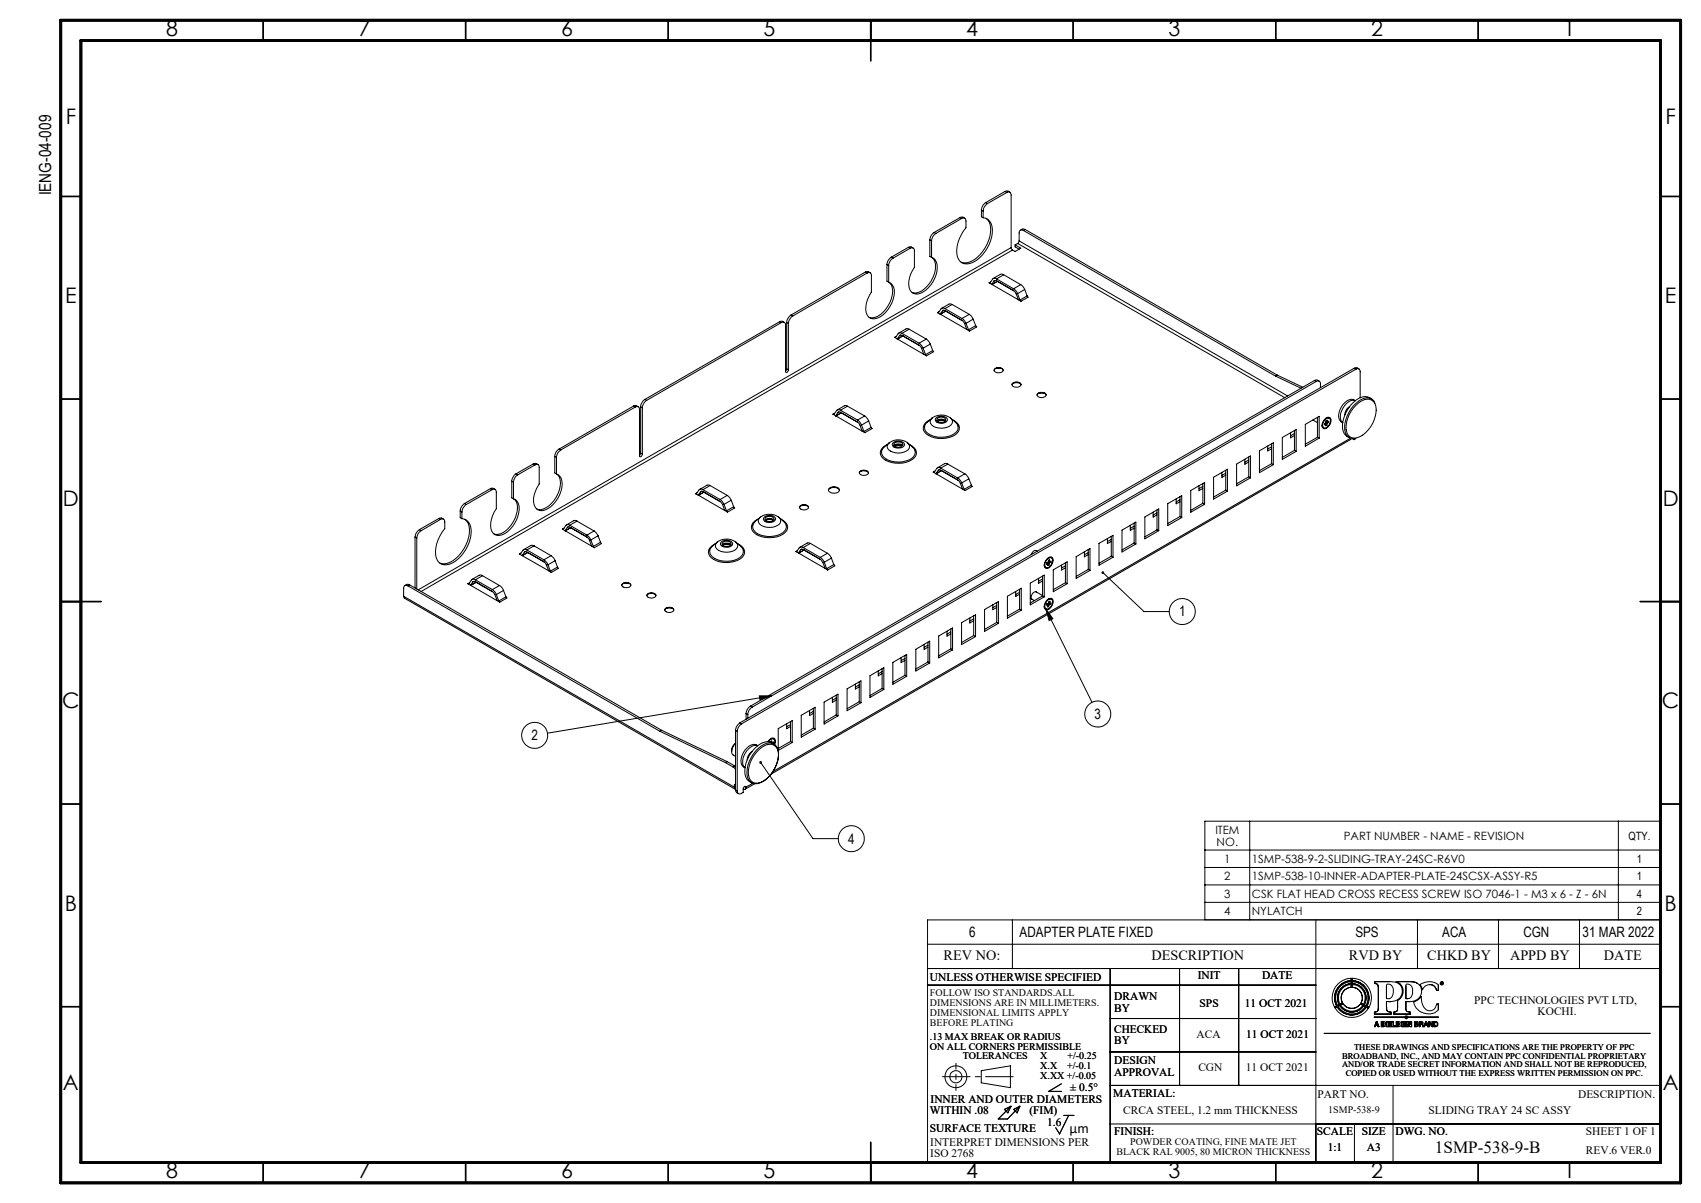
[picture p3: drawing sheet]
<svg xmlns="http://www.w3.org/2000/svg" width="420mm" height="297mm" viewBox="0 0 420 297" stroke-linecap="round" stroke-linejoin="round" font-family="sans-serif">
<g fill="none" stroke="#000" stroke-width=".25">
<path d="M229.6 59.2v4.1l.4 .2M229.6 59.2l.4 .3M230 59.5v4M230.6 57.4a2.33 2.33 0 0 0-1 1.8M230.6 57.4l.5 .2M231.1 57.6a2.33 2.33 0 0 0-1.1 1.9M237 53.7l.6-.1 .6 .3M237 53.7l-6.4 3.7M237 53.7l.5 .2M237.5 53.9l-6.4 3.7M242.3 51.9v1.6l.4 .3M242.3 51.9l.4 .2"/>
<path d="M242.7 53.8a2.65 2.65 0 0 1 2.3 2.9 9.2 9.2 0 0 1-5.5 8.3 2.44 2.44 0 0 1-3.2-2.4 8.9 8.9 0 0 1 2.2-6.4v-1.6a.65 .65 0 0 0-.3-.7 .65 .65 0 0 0-.7 0M242.7 52.1v1.7M243.4 50a2.49 2.49 0 0 0-1.1 1.9M243.4 50l.4 .3M243.5 53.9a4.2 4.2 0 0 1 .9 4.3 9.3 9.3 0 0 1-5.3 6.6l-.7 .1-1.1-.2M243.8 50.3a2.49 2.49 0 0 0-1.1 1.8M248.1 47.3l.5-.2 .7 .3M248.1 47.3l.5 .2M248.1 47.3l-4.7 2.7M248.6 47.5a.65 .65 0 0 1 .8 0 .65 .65 0 0 1 .3 .7v12.9M248.6 47.5l-4.8 2.8M251.6 59.5l-.3 .6"/>
<path d="M251.6 59.5l66.3 38.3M252.7 56.9a.65 .65 0 0 0-.8-.1 .65 .65 0 0 0-.3 .7v2M252.7 56.9l62.2 35.9M253.1 56.7l-.4-.2-.7 .3M253.1 56.7l-.4 .2M253.1 56.7l62.2 35.9M192.5 79.4l.6-.1 .5 .3M192.5 79.4l.4 .3M192.5 79.4l-33.3 19.2M192.9 79.7a.65 .65 0 0 1 .8-.1 .65 .65 0 0 1 .3 .7v11.6l.5-.1 .2-.5M192.9 79.7l-33.2 19.1M194.2 79.6v11.4"/>
<path d="M194.2 79.6l.5 .3M194.7 79.9v11.4M195.3 77.8a2.49 2.49 0 0 0-1.1 1.8M195.3 77.8l.4 .2M195.7 78a2.49 2.49 0 0 0-1 1.9M213.7 67.2l.4-.2 .8 .3M213.7 67.2l.4 .2M213.7 67.2l-18.4 10.6M214.1 67.4a.64 .64 0 0 1 .8-.1 .64 .64 0 0 1 .3 .7v4.1a6.3 6.3 0 0 0-1.1 5.6 2.11 2.11 0 0 0 3.2 .5 7.2 7.2 0 0 0 3.3-7.4l-.7-.9-.5-.2M214.1 67.4l-18.4 10.6M219 65.3v4.1l.4 .3M219 65.3l.4 .3"/>
<path d="M219.4 65.6v4.1M219.6 69.7a3.7 3.7 0 0 1 .5 4 6.6 6.6 0 0 1-4.6 4.8l-.9-.2M220.1 63.5a2.23 2.23 0 0 0-1.1 1.8M220.1 63.5l.4 .2M220.5 63.7a2.23 2.23 0 0 0-1.1 1.9M224.3 61.1l.6-.2 .6 .3M224.3 61.1l.4 .2M224.3 61.1l-4.2 2.4M224.7 61.3a.65 .65 0 0 1 .8-.1 .65 .65 0 0 1 .3 .7v4.1a5.3 5.3 0 0 0-.8 6 2.52 2.52 0 0 0 3.6-.4 7.2 7.2 0 0 0 2.6-6.9l-.3-.5-.9-.7M224.7 61.3l-4.2 2.4M230.2 63.6a4.8 4.8 0 0 1-.3 5.7 5.4 5.4 0 0 1-4.3 3l-.4-.1M231.5 77.2l.6 .3"/>
<path d="M231.9 76.9l-.4 .3M232.1 77.5l6.6 3.8M232.7 76.7l.5-.1 4.5 2.6 1 2.1M232.7 76.7l-.6 .8M233 76.6l-.3 .1M233.3 76.2l-.7-.1-.9 1-.2 .1M233.3 76.2l4.2 2.4M233.5 76.8l-1.3 .8M235.1 75.2l-.7-.2-1.9 1.1M235.1 75.2l-1.8 1M235.1 75.2l4.2 2.4M237.5 78.6l.5 .4 .5 .8"/>
<path d="M238.5 79.8l.6 1.6M239.3 77.6l.6 .5 .4 .7M239.3 77.6l-1.8 1M240.3 78.8l-1.8 1M240.3 78.8l.6 1.6M244.2 69.8l.7 .4M244.6 69.6l-.4 .2M244.9 70.2l6.6 3.8M245.4 69.4l.7-.1 4.2 2.5M245.4 69.4l-.5 .8M245.7 69.2l-.3 .2M246.1 68.9a.67 .67 0 0 0-1 0l-.6 .9h-.3"/>
<path d="M246.1 68.9l4.2 2.4M246.3 69.5l-1.4 .7M247.8 67.8l-.8-.1-1.7 1.1M247.8 67.8l-1.7 1.1M247.8 67.8l4.2 2.5M249.7 61.1l.3 .6M249.7 61.1l-146.4 84.5M250 61.7l-146 84.3M250.3 71.3l.7 .6 .2 .6M250.3 71.8l.6 .7 .6 1.5M250.6 60.5l1.5 .8-1.5 .8-.6-.4M250.6 60.5v.5l1 .5"/>
<path d="M251.2 72.5l.6 1.6M251.3 60.1l-.7 .4M251.3 60.1l65.9 38.1M251.5 74l.6 .4M251.8 74.1l.3 .3M252 70.3l.5 .3 .5 .9M252 70.3l-1.7 1M253 71.5l-1.8 1M253 71.5l.6 1.6M253.6 73.1l.3 .3-1.8 1M253.6 73.1l-1.8 1M159.2 98.6a2.49 2.49 0 0 0-1 1.8"/>
<path d="M159.2 98.6l.5 .2M159.7 98.8a2.49 2.49 0 0 0-1.1 1.9M194.2 91l-.2 .6M194.2 91l.5 .3M220.9 83.3l.6 .4M221.3 83.1l-.4 .2M221.5 83.7l6.6 3.8M221.6 83.7l1.4-.8 3.9 2.4M222.1 82.9l.5-.1 4.3 2.4M222.1 82.9l-.6 .8M222.4 82.7l-.3 .2M222.7 82.3a.66 .66 0 0 0-.9 .1l-.7 .9h-.2"/>
<path d="M222.7 82.3l4.2 2.4M224.5 81.3l-.8-.1-1.8 1M224.5 81.3l-1.8 1M224.5 81.3l4.2 2.4M226.9 84.7l1 1.3M226.9 85.2l.6 .7 .6 1.6M227.9 86l.6 1.6M228.1 87.5l.7 .3M228.5 87.6l.3 .2M228.7 83.7l1 1.2M228.7 83.7l-1.8 1M229.7 84.9l-1.8 1.1"/>
<path d="M229.7 84.9l.6 1.6M230.3 86.5l.2 .3-1.7 1M230.3 86.5l-1.8 1.1M238.7 81.3l.7 .4M239.1 81.4l.3 .3M240.9 80.4l.3 .3-1.8 1M240.9 80.4l-1.8 1M245.5 91.4a1.33 1.33 0 0 1 2.2 0M245.5 91.2a1.35 1.35 0 0 1 2.2 .2 1.32 1.32 0 0 1-2.3 0zM245.8 91h1.5M249.9 95a1.33 1.33 0 0 1 2.2 0M249.9 94.7a1.39 1.39 0 0 1 2.2 .3 1.32 1.32 0 0 1-2.2 0z"/>
<path d="M250.3 94.5h1.4M256 97.5a1.36 1.36 0 0 1 2.3 0M256.2 97.3a1.41 1.41 0 0 1 2.1 .2 1.29 1.29 0 0 1-2.3 0zM256.4 97.1h1.5M314.9 92.8l6.3 3M315.3 92.6l-.4 .2M315.3 92.6l6.4 3M324.6 93.9l.6-.1 .6 .3M324.6 93.9l.4 .3M324.6 93.9l-139.3 80.4M325 94.2a.64 .64 0 0 1 .7-.1 .64 .64 0 0 1 .3 .7v.9M325 94.2l-139.3 80.4"/>
<path d="M332.1 99.4a1.8 1.8 0 0 1 2.5-.5 2.31 2.31 0 0 0-2.6 1.3 3.4 3.4 0 0 0-.6 4l.1 .1a1.82 1.82 0 0 1-.9-2.4 4.9 4.9 0 0 1 1.5-2.5zM333.6 99.9a4.5 4.5 0 0 1 4-1.9l1.1 .5a3.4 3.4 0 0 0-3.9 1.1 7.9 7.9 0 0 0-2.6 7.3l.3 .6 .6 .6a3 3 0 0 1-1.6-3.9 9.3 9.3 0 0 1 2.1-4.3zM334.4 90.9l.6-.1 .5 .3M334.4 90.9l.4 .3M334.4 90.9l-151.7 87.6M334.8 91.2a.65 .65 0 0 1 .7-.1 .65 .65 0 0 1 .3 .7v6.4M334.8 91.2l-151.7 87.5M338.7 98.5l.7 .8M126.4 118.8v4.1l.4 .3M126.4 118.8l.4 .3M126.8 119.1v4.1M127.4 117a2.49 2.49 0 0 0-1 1.8"/>
<path d="M127.4 117l.4 .2M127.8 117.2a2.34 2.34 0 0 0-1 1.9M131.7 114.5l.6-.1 .6 .3M131.7 114.5l-4.3 2.5M131.7 114.5l.4 .3M132.1 114.8a.63 .63 0 0 1 .7-.1 .63 .63 0 0 1 .3 .7v4.1a6.2 6.2 0 0 0-1.1 5.5 2.08 2.08 0 0 0 3.3 .6 7.2 7.2 0 0 0 3.3-7.4l-.7-.9-.5-.3M132.1 114.8l-4.3 2.4M137 112.7v4.1l.4 .2M137 112.7l.4 .3M137.4 113v4M137.5 117.1a3.7 3.7 0 0 1 .6 4 6.8 6.8 0 0 1-4.6 4.7l-.9-.1M138 110.9a2.11 2.11 0 0 0-1 1.8"/>
<path d="M138 110.9l.5 .2M138.5 111.1a2.23 2.23 0 0 0-1.1 1.9M156.4 100.3l.6-.2 .6 .3M156.4 100.3l.4 .2M156.4 100.3l-18.4 10.6M156.8 100.5a.65 .65 0 0 1 .8-.1 .65 .65 0 0 1 .3 .7l.1 11.7 .4-.2 .2-.5M156.8 100.5l-18.3 10.6M158.2 111.9l-.3 .5M158.2 100.4l.4 .3M158.2 111.9l.4 .2M158.2 100.4v11.5M158.6 100.7v11.4"/>
<path d="M175.3 119.9l-.6-.2-1.9 1.1M175.3 119.9l-1.7 1M175.3 119.9l4.3 2.4M205.7 102.3l.6 .4M206.1 102.1l-.4 .2M206.3 102.7l6.6 3.8M206.4 102.7l1.4-.8 3.9 2.3M206.9 101.8l.5-.1 4.3 2.5 .5 .5 .7 1.8M206.9 101.8l-.6 .9M207.2 101.7l-.3 .1M207.5 101.3a.66 .66 0 0 0-.9 .1l-.7 .9h-.2M207.5 101.3l4.2 2.4"/>
<path d="M207.7 101.9l-1.3 .8M209.3 100.3l-.8-.1-1.8 1M209.3 100.3l-1.8 1M209.3 100.3l4.2 2.4M211.7 103.7l1 1.2M212.2 116.8a1.36 1.36 0 0 1 2.2 0M212.3 116.5a1.35 1.35 0 0 1 2.1 .2 1.32 1.32 0 0 1-2.2 0zM212.5 116.3h1.5M212.7 104.9l.6 1.6M212.9 106.5l.7 .3M213.3 106.5l.3 .3M213.5 102.7l1 1.2"/>
<path d="M213.5 102.7l-1.8 1M214.5 103.9l-1.8 1M214.5 103.9l.6 1.6M215.1 105.5l.2 .3-1.7 1M215.1 105.5l-1.8 1M219 109.8a2.01 2.01 0 0 0-1.6 1.8 2.01 2.01 0 0 0 1.3 2 6.2 6.2 0 0 0 7.4-1 2.04 2.04 0 0 0-1.5-2.8M219.5 109.4a4.1 4.1 0 0 0-1.8 1.9 2.23 2.23 0 0 0 1.8 2.4 6 6 0 0 0 6-.9 1.59 1.59 0 0 0-.3-2.5l-1.1-.9M219.5 109.4a1.12 1.12 0 0 0-.4 1.1 1.12 1.12 0 0 0 .8 .9 3.8 3.8 0 0 0 4.6-.7 1.1 1.1 0 0 0-.4-1.3M219.6 109.3l-.1 .1M219.6 109.3a3.7 3.7 0 0 1 4.5 .1M220.6 109.3a2.01 2.01 0 0 1 2.7 .4 1.53 1.53 0 0 1-2.1 .9 .86 .86 0 0 1-.9-1.1zM220.8 110h2.1"/>
<path d="M220.8 109.5a1.45 1.45 0 0 1 2.2 .2 1.29 1.29 0 0 1-2.3 0zM220.8 110a1.59 1.59 0 0 1 2 0M220.8 109.9h2M229.6 103.6a2.01 2.01 0 0 0-1.6 1.8 2.01 2.01 0 0 0 1.3 2.1 6.6 6.6 0 0 0 7-.5 1.99 1.99 0 0 0-1.1-3.4M230.2 103.2a3.6 3.6 0 0 0-1.9 2 2.1 2.1 0 0 0 1.9 2.4 6 6 0 0 0 5.9-1 1.62 1.62 0 0 0-.2-2.4l-1.2-1M230.2 103.2a1.15 1.15 0 0 0-.5 1.1 1.15 1.15 0 0 0 .8 1 3.8 3.8 0 0 0 4.6-.8 1.1 1.1 0 0 0-.4-1.3M230.4 116.6l.7 .3M230.8 116.3l-.4 .3M231.1 116.9l6.6 3.9M231.2 103.1a1.93 1.93 0 0 1 2.7 .5 1.65 1.65 0 0 1-2.5 .6l-.5-.5zM231.4 103.9h2M231.4 103.4a1.35 1.35 0 0 1 2.1 .2 1.29 1.29 0 0 1-2.2 0z"/>
<path d="M231.4 103.9a1.49 1.49 0 0 1 2.1 0M231.5 103.8h1.9M231.7 116.1h.6l4.2 2.4M231.7 116.1l-.6 .8M231.9 116l-.2 .1M232.3 115.6a.71 .71 0 0 0-1 .1l-.6 .9h-.3M232.3 115.6l4.2 2.4M232.4 116.2l-1.3 .7M232.5 116.2l-1.4 .8M232.5 116.2l4 2.3M234 114.6l-.8-.1-1.7 1M234 114.6l-1.7 1"/>
<path d="M234 114.6l4.2 2.4M234.6 103.1a3.9 3.9 0 0 0-4.4 .1M234.7 103.2h.1M236.5 118l.4 .4 .6 .8M236.5 118.5l.5 .5 .7 1.8M237.5 119.2l.6 1.6M238.2 117l.5 .3 .5 .9M238.2 117l-1.7 1M239.2 118.2l-1.7 1M239.2 118.2l.7 1.6M239.9 119.8l.2 .3-1.8 1M239.9 119.8l-1.8 1"/>
<path d="M296.1 119.9v1.2l.9-.5M297 119.4v4.8M299.6 117.8l3.5-2v5.4l-3.5 2zM301.7 116.7v1.2l.9-.6M302.6 116.8l-.9 .6M302.6 116.1v4.9M305.3 114.6l3.5-2v5.4l-3.5 1.9zM307.4 113.4v1.2l.9-.6M308.3 113.6l-.9 .5M308.3 117.7l.5 .3M308.3 112.8v4.9M308.3 117.7l-3 1.7"/>
<path d="M311 111.3l3.4-2v5.4l-3.4 2zM313 110.1v1.2l1-.5M314 110.3l-1 .5M314 114.5l-3 1.7M314 114.5l.4 .2M314 109.6v4.9M316.6 108l3.4-2v5.4l-3.4 2zM318.7 106.9v1.2l.9-.6M319.6 107l-.9 .6M319.6 111.2l-3 1.7M319.6 111.2l.4 .2M319.6 106.3v4.9"/>
<path d="M322.3 104.8l3.4-2v5.4l-3.4 2zM324.2 103.7l1.1 .6M325.3 107.9l-3 1.8M325.3 107.9l.4 .3M325.3 103v4.9M326.4 105l.4 .6M327.1 104.5l.2 .2M327.2 103.4a.8 .8 0 0 1 1-.4 .8 .8 0 0 1 .4 1 1.98 1.98 0 0 1-1.8 1.8 1.6 1.6 0 0 1 .4-2.4zM327.2 104.5l.4 .5M327.2 103.5l.7-.3 .3 .1a1.65 1.65 0 0 1-1.2 2.4 1.34 1.34 0 0 1 .2-2.2zM327.3 104.7h.1M327.3 104.4l.4 .2"/>
<path d="M327.3 104.4l-.3 .2v.3l.3-.2M327.4 104.3l.3 .2M327.4 104.7v.4l.2-.1M327.4 104.2l.6 .1M327.4 103.2l.4-.1 .4 .2M327.7 104.1v-.4l-.3 .2-.1 .5M327.7 104.1v.1M327.7 104.1l-.3-.1 .3 .2M327.7 104.6l-.1 .4M327.7 104.5v.1M327.7 104.2l.4-.2-.1 .3M328 104.3l-.3 .2"/>
<path d="M333.2 100.4a2.36 2.36 0 0 0-1.1 2M333.4 108.2l-142.5 82.3M333.7 108.3l-143.3 82.8M333.9 108.3h.1M333.9 108.3l.5 .2M334.4 108.3v.2M334.8 108.3l-.4 .2M334.9 100l.6-.6a2.53 2.53 0 0 1 4 .2 7.1 7.1 0 0 1-4.9 8.6 2.42 2.42 0 0 1-2.2-3.3 8 8 0 0 1 2.5-4.9zM102.5 132.6l.4 .3M102.5 132.6v12.6M102.9 132.9v12.5M103.5 130.8a2.34 2.34 0 0 0-1 1.8"/>
<path d="M103.5 130.8l.5 .2M104 131a2.25 2.25 0 0 0-1.1 1.9M108.3 128l.6-.1 .6 .3M108.3 128l.5 .2M108.3 128l-4.8 2.8M108.8 128.2l-4.8 2.8M113.6 126.1v1.7l.5 .3M113.6 126.1l.5 .3M114.1 128.1a2.65 2.65 0 0 1 2.2 2.9 9.2 9.2 0 0 1-5.5 8.3 2.44 2.44 0 0 1-3.2-2.4 9 9 0 0 1 2.2-6.4v-1.6a.65 .65 0 0 0-.3-.7 .65 .65 0 0 0-.7 0M114.1 126.4v1.7M114.7 124.3a2.49 2.49 0 0 0-1.1 1.8M114.7 124.3l.4 .3"/>
<path d="M114.8 128.2a4.2 4.2 0 0 1 .9 4.3 9.3 9.3 0 0 1-5.3 6.6l-.7 .1-1.1-.2M115.1 124.6a2.49 2.49 0 0 0-1 1.8M121.1 120.6l.5-.1 .6 .3M121.1 120.6l.4 .3M121.1 120.6l-6.4 3.7M121.5 120.9a.65 .65 0 0 1 .8-.1 .65 .65 0 0 1 .3 .7v4.1a6.4 6.4 0 0 0-1.2 5.6 2.11 2.11 0 0 0 3.3 .5 7.2 7.2 0 0 0 3.3-7.4l-.3-.5-.9-.6M121.5 120.9l-6.4 3.7M126.9 123.2a3.6 3.6 0 0 1 .6 4 6.6 6.6 0 0 1-4.6 4.7l-.9-.1M128.2 136.8l.7 .4M128.6 136.6l-.4 .2M128.9 137.2l6.6 3.7M129 137.2l1.3-.8 4 2.3"/>
<path d="M129.5 136.3l.3-.1 .3 .1 4.2 2.4M129.5 136.3l-.6 .9M129.8 136.2l-.3 .1M130.1 135.8a.71 .71 0 0 0-1 .1l-.7 .9h-.2M130.1 135.8l4.2 2.4M130.3 136.4l-1.4 .8M131.9 134.8l-.8-.1-1.8 1M131.9 134.8l-1.8 1M131.9 134.8l4.2 2.4M134.3 138.2l.6 .5 .4 .7M134.3 138.7l.6 .6 .6 1.6M135.3 139.4l.6 1.6"/>
<path d="M136.1 137.2l.5 .5 .5 .7M136.1 137.2l-1.8 1M137.1 138.4l-1.8 1M137.1 138.4l.6 1.6M138.9 130.6l.6 .4M139.2 130.4l-.3 .2M139.5 131.1l1.4-.8 4 2.3M139.5 131l6.6 3.8M140.1 130.2l.5-.1 4.3 2.5M140.1 130.2l-.6 .8M140.3 130.1l-.2 .1M140.7 129.7a.67 .67 0 0 0-1 0l-.6 .9h-.2"/>
<path d="M140.7 129.7l4.2 2.4M142.5 128.7l-.8-.2-1.8 1.1M142.5 128.7l-1.8 1M142.5 128.7l4.2 2.4M144.9 132.1l.6 .5 .4 .7M144.9 132.6l.5 .5 .7 1.7M145.9 133.3l.6 1.6M146.1 134.8l.7 .4M146.5 134.9l.3 .3M146.7 131.1l1 1.2M146.7 131.1l-1.8 1M147.7 132.3l-1.8 1"/>
<path d="M147.7 132.3l.6 1.6M148.3 133.9l.2 .3-1.7 1M148.3 133.9l-1.8 1M171.7 121.9l.7 .3M172.1 121.6l-.4 .3M172.4 122.2l6.6 3.8M172.4 122.3l1.4-.8 4 2.3M173 121.4l.5-.1 4.3 2.5M173 121.4l-.6 .8M173.2 121.3l-.2 .1M173.6 120.9l-.7-.1-.9 1.1h-.3M173.6 120.9l4.2 2.4"/>
<path d="M176.6 134.3l-.2 .1a1.95 1.95 0 0 0-1.5 1.8 1.95 1.95 0 0 0 1.3 1.9 6.7 6.7 0 0 0 7.1-.5 2.02 2.02 0 0 0-1.1-3.3M177.1 133.8a4.1 4.1 0 0 0-1.8 2 2.22 2.22 0 0 0 1.8 2.4 5.9 5.9 0 0 0 6-.9 1.63 1.63 0 0 0-.3-2.5l-1.1-1M177.1 133.8a1.17 1.17 0 0 0 .3 2.1 3.8 3.8 0 0 0 4.7-.8 1.1 1.1 0 0 0-.4-1.3M177.8 123.3l.6 .5 .4 .7M177.8 123.8l.6 .7 .6 1.5M178.2 133.7a2.01 2.01 0 0 1 2.7 .5 1.53 1.53 0 0 1-2.1 .8 .81 .81 0 0 1-.9-1zM178.4 134a1.35 1.35 0 0 1 2.1 .3 1.32 1.32 0 0 1-2.2 0zM178.4 134.4h2M178.8 124.5l.6 1.6M179 126l.6 .4M179.4 126.1l.2 .3M179.6 122.3l1 1.2"/>
<path d="M179.6 122.3l-1.8 1M180.4 134.4l-2 .1a1.54 1.54 0 0 1 2 0M180.6 123.5l-1.8 1M180.6 123.5l.6 1.6M181.2 125.1l.2 .3-1.8 1M181.2 125.1l-1.8 1M181.6 133.8a3.9 3.9 0 0 0-4.5 0M181.6 133.8h.1M187.2 128.2a2.01 2.01 0 0 0-1.6 1.8 2.01 2.01 0 0 0 1.2 2 6.7 6.7 0 0 0 7.1-.5 1.97 1.97 0 0 0-1.1-3.3M187.7 127.7a3.9 3.9 0 0 1 4.6 0M187.7 127.7a4.1 4.1 0 0 0-1.8 2 2.23 2.23 0 0 0 1.8 2.4 6.1 6.1 0 0 0 6-1 1.56 1.56 0 0 0-.3-2.4l-1.1-1M187.7 127.7a1.15 1.15 0 0 0-.5 1.1 1.15 1.15 0 0 0 .8 .9 3.8 3.8 0 0 0 4.7-.7 1.13 1.13 0 0 0-.4-1.3"/>
<path d="M188.8 127.6a1.93 1.93 0 0 1 2.7 .5 1.73 1.73 0 0 1-3 .1zM188.9 128.3h2.2M188.9 127.9a1.45 1.45 0 0 1 2.2 .2 1.32 1.32 0 0 1-2.2 0zM188.9 128.4a1.59 1.59 0 0 1 2.1 0M189 128.3h2M196.5 136.2l.6 .3M196.9 135.9l-.4 .3M197.1 136.5l6.6 3.8M197.4 125.3a1.29 1.29 0 0 1 2.2 0M197.5 125a1.41 1.41 0 0 1 2.1 .2 1.26 1.26 0 0 1-2.2 0zM197.7 135.7l.5-.1 4.4 2.5M197.7 135.7l-.6 .8"/>
<path d="M197.8 124.8h1.4M198 135.6l-.3 .1M198.3 135.2l-.7-.2-.9 1.2h-.2M198.3 135.2l4.2 2.4M198.5 135.8l-1.3 .8M200.1 134.2l-.7-.2-1.9 1.1M200.1 134.2l-1.8 1M200.1 134.2l4.2 2.4M202.5 137.6l1 1.2M202.5 138.1l.7 .7 .5 1.5M203.5 138.8l.6 1.6M204.3 136.6l.5 .3 .5 .9"/>
<path d="M204.3 136.6l-1.8 1M204.5 121a1.61 1.61 0 0 1 2.8 0M204.7 120.6a1.68 1.68 0 0 1 2.6 .4 1.61 1.61 0 0 1-2.7 .2zM205 120.5h1.8M205.3 137.8l-1.8 1M205.3 137.8l.6 1.6M205.9 139.4l.2 .3-1.7 1M205.9 139.4l-1.8 1M237.7 120.8l.6 .3M238.1 120.8l.2 .3M255.8 135.9l.3 .2M255.9 136v-.1a1.22 1.22 0 0 0-1.3 1"/>
<path d="M257.8 139.5l.2 .4 .3 .2M258.4 139l.3 .2M258.4 139v.3l.3-.1M258.6 137.9a.9 .9 0 0 1 1.3-.2 1.99 1.99 0 0 1-1.7 2.6 1.63 1.63 0 0 1 .4-2.4zM258.6 138.9l.4 .6M258.7 139.2h.1M258.7 138.9l.3 .2M258.7 138l.7-.3a1.24 1.24 0 0 1-.1 2 .79 .79 0 0 1-1.2 .2 1.65 1.65 0 0 1 .6-1.9zM258.8 138.8l.3 .2M258.8 138.8l-.4 .2M258.8 139.2l-.1 .4 .3-.1M258.8 138.7v.1"/>
<path d="M258.8 138.7l.7 .1M258.9 137.7l.4-.1 .3 .1M259 139.1v.4M259.1 139l-.1 .1M259.1 138.6l.1 .1M259.1 138.6l-.2-.1 .3 .2M259.1 138.6l.1-.4-.3 .1-.1 .4M259.2 138.7l.3-.2v.3M259.5 138.8l-.4 .2M262.1 139.5v1.2l1-.5M263.1 139.7l-1 .5M263.1 139v4.9"/>
<path d="M265.7 137.4l3.4-2v5.4l-3.4 2zM267.8 136.2v1.3l.9-.6M268.7 136.4l-.9 .6M268.7 135.7v4.9M271.4 134.2l3.4-2v5.4l-3.4 2zM273.4 133v1.2l1-.5M274.4 133.2l-1 .5M274.4 137.3l.4 .3M274.4 132.4v4.9M274.4 137.3l-3 1.8M277 130.9l3.5-2v5.4l-3.5 2zM279.1 129.7v1.2l.9-.5"/>
<path d="M280 129.9l-.9 .6M280 134.1l.5 .2M280 129.1v5M280 134.1l-3 1.7M282.7 127.6l3.4-1.9v5.3l-3.4 2zM284.7 126.4v1.3l1-.6M285.7 126.6l-1 .6M285.7 130.8l-3 1.7M285.7 130.8l.4 .2M285.7 125.9v4.9M288.3 124.4l3.5-2v5.4l-3.5 1.9zM290.4 123.2v1.2l1-.5"/>
<path d="M291.4 123.4l-1 .5M291.4 127.5l.4 .3M291.4 122.6v4.9M291.4 127.5l-3.1 1.8M294 121.1l3.4-2v5.4l-3.4 2zM297 120.1l-.9 .5M297 124.2l.4 .3M297 124.2l-3 1.8M302.6 121l-3 1.7M302.6 121l.5 .2M99.7 147.2l.2 .5 81.7 47.2-.3-.6M99.7 147.2l81.6 47.1"/>
<path d="M100.7 144.6a.65 .65 0 0 0-.7 0 .65 .65 0 0 0-.3 .6v2M100.7 144.6l62.2 35.9M101.1 144.4l-.5-.2-.6 .4M101.1 144.4l-.4 .2M101.1 144.4l62.3 35.9M115.5 144.1l.7 .4M115.9 143.9l-.4 .2M116.2 144.5l6.6 3.8M116.7 143.7l.7-.1 4.2 2.5M116.7 143.7l-.5 .8M117 143.5l-.3 .2M117.4 143.2a.67 .67 0 0 0-1 0l-.6 .9h-.3"/>
<path d="M117.4 143.2l4.2 2.4M117.5 143.8l-1.3 .7 1.4-.7M119.1 142.1l-.8-.1-1.7 1M119.1 142.1l-1.7 1.1M119.1 142.1l4.2 2.5M121.6 145.6l.7 .6 .3 .6M121.6 146l.6 .8 .6 1.5M122.6 146.8l.6 1.6M122.8 148.3l.6 .4M123.2 148.4l.2 .3M123.3 144.6l.5 .3 .5 .9M123.3 144.6l-1.7 1"/>
<path d="M124.3 145.8l-1.7 1M124.3 145.8l.6 1.6M124.9 147.4l.3 .2-1.8 1.1M124.9 147.4l-1.7 1M135.5 140.9l.6 .4M135.9 141l.2 .3M137.7 140l.2 .3-1.8 1M137.7 140l-1.8 1M153.5 144.5a1.33 1.33 0 0 1 2.3 0M153.6 144.2a1.39 1.39 0 0 1 2.2 .3 1.32 1.32 0 0 1-2.3 0zM153.9 144h1.5M159.7 147a1.36 1.36 0 0 1 2.3 0"/>
<path d="M159.8 146.8a1.41 1.41 0 0 1 2.2 .2 1.29 1.29 0 0 1-2.3 0zM160.1 146.6h1.5M164.1 150.6a1.32 1.32 0 0 1 2.3 0M164.2 150.3a1.41 1.41 0 0 1 2.2 .3 1.29 1.29 0 0 1-2.3 0zM164.5 150.2h1.5M203.7 140.3l.7 .4M204.1 140.4l.3 .3M228.2 159.1v1.2l.9-.5M229.1 159.3l-.9 .5M229.1 158.5v4.9M231.8 157l3.4-2v5.4l-3.4 2zM233.8 155.8v1.3l1-.6"/>
<path d="M234.8 156l-1 .6M234.8 155.3v4.9M237.4 153.7l3.5-1.9v5.4l-3.5 1.9zM239.5 152.6v1.2l.9-.6M240.4 152.7l-.9 .6M240.4 156.9l-3 1.7M240.4 156.9l.5 .3M240.4 152v4.9M243.1 150.5l3.4-2v5.4l-3.4 2zM245.1 149.3v1.2l1-.5M246.1 149.5l-1 .5M246.1 153.7l-3 1.7"/>
<path d="M246.1 153.7l.4 .2M246.1 148.8v4.9M248.7 147.2l3.5-2v5.4l-3.5 2zM250.8 146v1.2l.9-.5M251.7 146.2l-.9 .6M251.7 150.4l.5 .2M251.7 145.5v4.9M251.7 150.4l-3 1.7M254.4 144l3.4-2v5.4l-3.4 1.9zM254.7 147.9l.7 .4M255.8 146.1l1.6 .9M255.9 146.2a1.13 1.13 0 0 0-1.1 .6 1.13 1.13 0 0 0 .1 1.2"/>
<path d="M256.4 142.8v1.2l1-.6M257.4 142.9l-1 .6M257.4 147.1l.4 .3M257.4 142.2v4.9M257.4 147.1l-3 1.8M257.8 149.7l.2 .4 .3 .2M258.2 150.3l11.4 23.1M258.2 150.3l1.8 2.4-1 .5zM258.5 149.2l.2 .1M258.5 149l.5 .4M258.6 148.1a.9 .9 0 0 1 1.3-.2 1.95 1.95 0 0 1-1.7 2.6 1.63 1.63 0 0 1 .4-2.4zM258.6 149l.5 .3"/>
<path d="M258.7 148.2l.3-.2h.6a1.63 1.63 0 0 1-1.2 2.4 1.35 1.35 0 0 1 .3-2.2zM258.7 149.3l-.1 .5h.3M258.7 149.5l.2 .3M258.8 149l.6 .2M258.9 147.9l.3-.1 .4 .2M258.9 148.8l.3 .1M258.9 148.8h.3M259 149.4l-.1 .4M259.1 149.3l-.1 .1M259.2 148.8v.1M259.2 148.8l.1-.4-.3 .1-.2 .5h-.3l-.1 .4 .3-.1M259.2 148.9h.3l-.1 .3"/>
<path d="M259.4 149.2l-.3 .1M260.1 140.7l3.4-2v5.4l-3.4 2zM263.1 143.9l-3 1.7M263.1 143.9l.4 .2M268.7 140.6l-3 1.7M268.7 140.6l.4 .2M272.3 141.4l10.2 9.6h6.2M182.7 178.5a2.49 2.49 0 0 0-1.1 1.8M182.7 178.5l.4 .2M183.1 178.7a2.49 2.49 0 0 0-1.1 1.8M184.2 176.2l.4 .2M184.2 176.2v1.4"/>
<path d="M184.6 176.4v.9M185.3 174.3a2.23 2.23 0 0 0-1.1 1.9M185.3 174.3l.4 .3M185.7 174.6a2.23 2.23 0 0 0-1.1 1.8M187.5 171.8h3l-2.9 1zM190.5 171.8l-55.3 9.2M192.2 179.9l3.4-2v5.4l-3.4 2zM194.2 178.7v1.2l1-.6M195.2 178.9l-1 .5M195.2 178.1v5M197.8 176.6l3.5-2v5.4l-3.5 2zM199.9 175.4v1.3l.9-.6"/>
<path d="M200.8 175.6l-.9 .6M200.8 179.8l.5 .2M200.8 174.9v4.9M200.8 179.8l-3 1.7M203.5 173.4l3.4-2v5.3l-3.4 2zM205.5 172.2v1.2l1-.6M206.5 172.3l-1 .6M206.5 176.5l.4 .2M206.5 171.6v4.9M206.5 176.5l-3 1.8M209.2 170.1l3.4-2v5.4l-3.4 2zM211.2 168.9v1.2l1-.5"/>
<path d="M212.2 173.2l.4 .3M212.2 169.1l-1 .5M212.2 173.2l-3 1.8M212.2 168.3v4.9M214.8 166.8l3.4-2v5.4l-3.4 2zM216.9 165.6v1.3l.9-.6M217.8 165.8l-.9 .6M217.8 170l.4 .2M217.8 165.1v4.9M217.8 170l-3 1.7M220.5 163.5l3.4-1.9v5.4l-3.4 1.9zM222.5 162.4v1.2l.9-.5"/>
<path d="M223.4 162.6l-.9 .5M223.4 166.7l.5 .3M223.4 161.8v4.9M223.4 166.7l-2.9 1.7M226.1 160.3l3.5-2v5.4l-3.5 2zM229.1 163.4l-3 1.8M229.1 163.4l.5 .3M234.8 160.2l-3 1.7M234.8 160.2l.4 .2M162.9 180.5l16.2 7.8M163.4 180.3l-.5 .2M163.4 180.3l16.1 7.7"/>
<path d="M179.1 188.3l1.9 1M179.5 188l-.4 .3M179.5 188l1.9 1.1M181 189.3l.6 .6M181.4 189.1l-.4 .2M181.4 189.1l.2 .1M181.6 183.5a2.05 2.05 0 0 0-.6 2.9l.6 .4M181.6 195l.2 .6 .6 .3M181.6 180.3l.4 .2M181.6 195l.4 .3M181.6 180.3v14.7M181.6 193.8l-.3-.2v.7"/>
<path d="M181.6 194.2l-.3 .1M181.6 183.5a2.07 2.07 0 0 0-.9 2.1M182 180.5v14.8M183.8 194.2l.4 .1M184.2 194.3l-.2-.2-.4 .3-.1 1.2-.4 .3a.65 .65 0 0 1-.7 0 .65 .65 0 0 1-.4-.6M184.2 194.3a.45 .45 0 0 1-.2 .5 .45 .45 0 0 1-.5 .1M184.5 184.6a1.8 1.8 0 0 1 2.6-.5 3.2 3.2 0 0 0-3.4 2.6 2.31 2.31 0 0 0 .2 2.8 1.88 1.88 0 0 1-.8-2.4 5 5 0 0 1 1.4-2.5zM185.7 185.6a2.36 2.36 0 0 0-1.2 2M185.9 193.4l-1.7 .9M186.3 193.5l-2.4 1.4M187.3 185.2l.7-.6a2.53 2.53 0 0 1 3.9 .2 7.1 7.1 0 0 1-2.8 7.7 2.53 2.53 0 0 1-4-.2 7 7 0 0 1 2.2-7.1zM187.8 188.2l12.9 18.8h6.3"/>
<path d="M189.6 183.1h.1a1.17 1.17 0 0 1 1.6-.7l.2 .8-.2 .6M189.7 183.1a1 1 0 0 1 1.5-.5v1.1M190.2 183.2l.3 .1M190.2 183.2l.4 .1M190.2 183.2l.3-.3v.4M190.3 182.4h.7M190.5 183.3h.1M190.6 183.3l.3-.1v.3M190.7 183.4l.2 .1M190.9 183.5h-.1M191.1 183.7a3.5 3.5 0 0 1 1 3.9 8 8 0 0 1-5.1 5.9h-.6l-.8-.3M191.1 183.7a2.91 2.91 0 0 0-3.7 .2 7.8 7.8 0 0 0-3.3 7.9 2.61 2.61 0 0 0 1.5 1.4"/>
<path d="M191.1 183.7a3.5 3.5 0 0 0-3.9 1.1 7.8 7.8 0 0 0-2.6 7.3l.3 .5 .7 .6M195.2 183.1l.4 .2M195.2 183.1l-3 1.7M297.5 209.9h112.5M297.5 214.2h112.5M297.5 218.5h112.5M308.6 202.7v24.4M399.6 202.7v24.4M229 233.1h181M229 239.1h181M250 227.1v12M274.1 239.1v47.9"/>
<path d="M291.3 239.1v28.9M297.5 227.1v-24.4h112.5v24.4M297.5 222.8h112.5M305.9 239.1v28.9M324.9 227.1v59.9l-125.6 .1M350 227.1v12M370 227.1v12M390 227.1v12M410 227.1h-181v59.9M410 221.3h.1M229 243.2h95.9M274.1 259.7h50.8"/>
<path d="M274.1 251.5h50.8M327 255.1h80.5M329.7 248.9l.5-.3a4.2 4.2 0 0 0 7.1 .1l.6 .3a4.8 4.8 0 0 1-8.2-.1zM330.4 248.5l.4-.3a3.5 3.5 0 0 0 5.9 .1l.4 .2a4 4 0 0 1-6.7 0zM330.5 242.8l.5-.4a4.7 4.7 0 0 1 2.6-.9v.6a4.2 4.2 0 0 0-3.6 6.3l-.5 .2a4.9 4.9 0 0 1 1-5.8zM331 248.1l.6-.3a2.62 2.62 0 0 0 4.3 .1l.6 .3a3.3 3.3 0 0 1-5.5-.1zM331.1 243.3a4.1 4.1 0 0 1 2.5-.9v.4a3.5 3.5 0 0 0-2.9 5.2l-.5 .2a4 4 0 0 1 .9-4.9zM331.6 243.9a3.3 3.3 0 0 1 2-.8v.6a2.64 2.64 0 0 0-2.2 3.8l-.6 .4a3.4 3.4 0 0 1 .8-4zM333.9 241.5a4.9 4.9 0 0 1 4.1 7.2l-.5-.3a4.3 4.3 0 0 0-3.6-6.3zM333.9 242.4a4 4 0 0 1 3.4 5.9l-.4-.2a3.5 3.5 0 0 0-3-5.3zM333.9 243.1a3.3 3.3 0 0 1 2.8 4.9l-.6-.4a2.63 2.63 0 0 0-2.2-3.9zM339.3 251.1h15.8"/>
<path d="M339.3 251.2h15.8M339.3 251.1v.1M339.3 251.1l15.8 .1M339.4 242.4h3.6a2.53 2.53 0 0 1 3.2 2.8 3.1 3.1 0 0 1-3.9 2.1l.2 2.2 .3 .3 .7 .1v.5h-4.1v-.5l.8-.4 .1-.7v-5.2l-.2-.6-.7-.2zM339.8 252.2h.2l.5 1.3h-.2l-.2-.4h-.4l-.2 .4h-.1zM339.9 252.4l.2 .5h-.4zM341.1 252.2h.8l.2 .2v.3a.45 .45 0 0 1 0 .5 .45 .45 0 0 1-.4 .3h-.6zM341.5 252.5l.3 .1-.3 .1zM341.5 252.9l.3 .1-.3 .2zM342.4 243.1a1.25 1.25 0 0 1 1.3 .2 1.25 1.25 0 0 1 .3 1.3 1.49 1.49 0 0 1-1.4 2l-.3-.1zM342.4 252.2h1v.3h-.6v.2h.5v.3h-.5v.2h.7v.3h-1.1zM343.6 252.2h.5v1h.5v.3h-1z"/>
<path d="M344.7 242.4h3.1a2.51 2.51 0 0 1 3 3.2 3.2 3.2 0 0 1-3.7 1.7v1.1a1.02 1.02 0 0 0 .1 1.1 1.02 1.02 0 0 0 1 .4v.5h-4.1v-.5l.8-.2 .2-.4v-2.3a2.55 2.55 0 0 0 1.4-2.4 2.55 2.55 0 0 0-1.8-2.2zM344.8 252.2h.5a.62 .62 0 0 1 .7 .7 .62 .62 0 0 1-.7 .6h-.5zM345.2 252.5a.34 .34 0 0 1 .4 .3 .34 .34 0 0 1-.4 .4zM346.1 252.2h1v.3h-.6v.2h.6v.3h-.6v.2h.7v.3h-1.1zM346.9 250.8l.7 .7M347.2 243a1.3 1.3 0 0 1 1.6 1.6 1.4 1.4 0 0 1-.3 1.5 1.4 1.4 0 0 1-1.4 .4zM347.2 250.6v1.1M347.3 252.2h.4l.5 .7v-.7h.3v1.3h-.3l-.5-.7v.7h-.4zM347.6 250.8l-.7 .7M349 247.4l1-.5 .9-1a3.7 3.7 0 0 0 1.7 3.6 1.64 1.64 0 0 0 2.1-1.6h.4v1.4a3.7 3.7 0 0 1-6.1-1.9zM349.3 252.2l.8 .1 .1 1-.9 .2zM349.5 252.4h.2a.21 .21 0 0 1 .3 .2 .21 .21 0 0 1-.3 .2h-.2z"/>
<path d="M349.5 252.9h.5v.3l-.5 .1zM350.6 243.1a3.7 3.7 0 0 1 4.5 .1v1.3h-.4a1.81 1.81 0 0 0-1.7-1.4 1.81 1.81 0 0 0-1.8 1.3zM350.6 252.4h.6v.3l-.6 .1zM351.2 253.4l-.1-.5h-.5v.6h-.2v-1.3h.6a.34 .34 0 0 1 .4 .3 .34 .34 0 0 1-.2 .4l.3 .5M351.2 253.4l.1 .1M351.3 253.5h.2M351.5 253.4v.1M352 252.2h.2l.5 1.3h-.2l-.1-.4h-.5l-.3 .4zM352.1 252.4l.2 .5h-.4zM352.8 252.2h.2l.6 1v-1h.2v1.3h-.2l-.6-1v1h-.2zM354 252.2h.5a.62 .62 0 0 1 .6 .6 .62 .62 0 0 1-.6 .7h-.5zM354.2 252.4a.51 .51 0 0 1 .7 .4 .51 .51 0 0 1-.7 .5z"/>
<path d="M355.1 251.1v.1M355.1 251.1l-15.8 .1M355.8 242.6l.1 .4zM355.9 242.6h.1M355.9 242.8h.1M356 242.6h.1v.2M356 242.6v.2M356 242.4h.1M356 242.5h.1M356.1 242.8l.1 .2-.2-.2M356.1 242.8h.1M242.3 264.3l7.2-1.2v5.4l-7.2-1.2z"/>
<path d="M248 273.9l1.6-.8-.8 1.6zM249.6 273.1l-3.1 3.2h2.3l3-3.2M250.3 273.9l1.5-.8-.7 1.6zM262.1 267.6l-3.2 1.8h3.2M262.6 275.4h2.6M263.9 275.3l-2.3 4.7-.9-1.6M274.1 268h135.9v19h-66v-19M274.1 277.5h135.9M334.4 277.5v9.5"/>
<circle cx="291.9" cy="151" r="3.2"/>
<circle cx="271.1" cy="176.3" r="3.2"/>
<circle cx="132" cy="181.5" r="3.2"/>
<circle cx="210.2" cy="207" r="3.2"/>
<circle cx="356" cy="242.8" r=".39"/>
<circle cx="356" cy="242.8" r=".32"/>
<circle cx="236" cy="265.8" r="1.51"/>
<circle cx="236" cy="265.8" r="2.71"/>
</g>
<path d="M232.7 265.8h17.5" fill="none" stroke="#000" stroke-width=".25" stroke-dasharray="15.2 1.3 1.3 1.3" stroke-dashoffset="8.4"/>
<path d="M236 262.5v6.7" fill="none" stroke="#000" stroke-width=".25" stroke-dasharray="15.2 1.3 1.3 1.3" stroke-dashoffset="13.8"/>
<g fill="none" stroke="#000" stroke-width=".35">
<path d="M65 5v5M115 5v5M165 5v5M215 5v10M265 5v5M315 5v5M365 5v5M15 48.5h5M410 48.5h5M15 98.5h5M410 98.5h5M15 148.5h10"/>
<path d="M405 148.5h10M15 198.5h5M410 198.5h5M15 248.5h5M410 248.5h5M65 287v5M115 287v5M165 287v5M215 282v10M265 287v5M315 287v5M365 287v5"/>
</g>
<path d="M15 5h400v287h-400zM20 10h390v277h-390z" fill="none" stroke="#000" stroke-width=".7"/>
<path d="M258.2 150.3l1.8 2.4-1 .5zM187.5 171.8h3l-2.9 1zM272.1 141.1l.2 .3-.2-.3a.34 .34 0 0 0 .1 .6 .34 .34 0 0 0 .5-.4 .34 .34 0 0 0-.5-.3zM187.6 188a.35 .35 0 0 0 0 .5 .35 .35 0 0 0 .5-.2 .35 .35 0 0 0-.4-.4l.1 .3z" fill="#000"/>
<g font-size="5.3">
<text x="41" y="8.9">8</text>
<text x="88.5" y="8.9">7</text>
<text x="138.5" y="8.9">6</text>
<text x="188.5" y="8.9">5</text>
<text x="238.5" y="8.9">4</text>
<text x="288.5" y="8.9">3</text>
<text x="338.5" y="8.9">2</text>
<text x="386" y="8.9">1</text>
<text x="16.2" y="30.7">F</text>
<text x="411.2" y="30.7">F</text>
<text x="16.1" y="74.9">E</text>
<text x="411.1" y="74.9">E</text>
<text x="15.5" y="124.9">D</text>
<text x="410.5" y="124.9">D</text>
<text x="15.4" y="174.9">C</text>
<text x="410.4" y="174.9">C</text>
<text x="16" y="224.9">B</text>
<text x="411" y="224.9">B</text>
<text x="15.5" y="269.2">A</text>
<text x="410.5" y="269.2">A</text>
<text x="41" y="290.9">8</text>
<text x="88.5" y="290.9">7</text>
<text x="138.5" y="290.9">6</text>
<text x="188.5" y="290.9">5</text>
<text x="238.5" y="290.9">4</text>
<text x="288.5" y="290.9">3</text>
<text x="338.5" y="290.9">2</text>
<text x="386" y="290.9">1</text>
</g>
<text font-size="4.2" x="354.3" y="284.6">1SMP-538-9-B</text>
<text font-size="4.1" x="12.6" y="48.3" transform="rotate(-90 12.6 48.3)">IENG-04-009</text>
<g font-size="3.5">
<text x="291.1" y="152.2">1</text>
<text x="270.3" y="177.5">3</text>
<text x="131.2" y="182.7">2</text>
<text x="209.4" y="208.2">4</text>
<text x="239.3" y="231.3">6</text>
<text x="251.8" y="231.3">ADAPTER PLATE FIXED</text>
<text x="334.7" y="231.3">SPS</text>
<text x="356.1" y="231.3">ACA</text>
<text x="376.1" y="231.3">CGN</text>
<text x="390.8" y="231.2">31 MAR 2022</text>
<text x="233" y="237.1">REV NO:</text>
<text x="284.3" y="237.1">DESCRIPTION</text>
<text x="333" y="237.1">RVD BY</text>
<text x="352.4" y="237.1">CHKD BY</text>
<text x="372.8" y="237.1">APPD BY</text>
<text x="396" y="237.1">DATE</text>
<text x="264.1" y="279.7">µm</text>
</g>
<g font-size="2.8">
<text x="300.1" y="205.9">ITEM</text>
<text x="300.4" y="208.8">NO.</text>
<text x="331.8" y="207.4">PART NUMBER - NAME - REVISION</text>
<text x="402.1" y="207.3">QTY.</text>
<text x="302.3" y="213.1">1</text>
<text x="309.1" y="213.1">1SMP-538-9-2-SLIDING-TRAY-24SC-R6V0</text>
<text x="404.2" y="213">1</text>
<text x="302.3" y="217.4">2</text>
<text x="302.3" y="221.7">3</text>
<text x="309.1" y="217.4">1SMP-538-10-INNER-ADAPTER-PLATE-24SCSX-ASSY-R5</text>
<text x="309.1" y="221.7">CSK FLAT HEAD CROSS RECESS SCREW ISO 7046-1 - M3 x 6 - Z - 6N</text>
<text x="404.2" y="217.4">1</text>
<text x="404.2" y="221.7">4</text>
<text x="302.3" y="226">4</text>
<text x="309.1" y="226">NYLATCH</text>
<text x="404.2" y="226">2</text>
<text x="229.6" y="242.3">UNLESS OTHERWISE SPECIFIED</text>
<text x="295.7" y="241.7">INIT</text>
<text x="311.6" y="241.7">DATE</text>
<text x="275.1" y="246.9">DRAWN</text>
<text x="275.1" y="249.7">BY</text>
<text x="296.2" y="248.6">SPS</text>
<text x="307.4" y="248.6">11 OCT 2021</text>
<text x="364" y="247.9">PPC TECHNOLOGIES PVT LTD,</text>
<text x="379.6" y="250.7">KOCHI.</text>
<text x="275.1" y="254.9">CHECKED</text>
<text x="275.1" y="257.8">BY</text>
<text x="295.4" y="256.3">ACA</text>
<text x="307.7" y="256.3">11 OCT 2021</text>
<text x="275.1" y="262.8">DESIGN</text>
<text x="264.2" y="269.3">± 0.5°</text>
<text x="275.1" y="265.6">APPROVAL</text>
<text x="295.9" y="264.3">CGN</text>
<text x="307.6" y="264.5">11 OCT 2021</text>
<text x="229.6" y="275">WITHIN .08</text>
<text x="229.8" y="272.3">INNER AND OUTER DIAMETERS</text>
<text x="254.2" y="275">(FIM)</text>
<text x="274.9" y="270.8">MATERIAL:</text>
<text x="277.3" y="275">CRCA STEEL, 1.2 mm THICKNESS</text>
<text x="325.3" y="271">PART NO.</text>
<text x="352.7" y="275">SLIDING TRAY 24 SC ASSY</text>
<text x="389.6" y="271">DESCRIPTION.</text>
<text x="229.6" y="279.6">SURFACE TEXTURE</text>
<text x="258.6" y="278">1.6</text>
<text x="275.1" y="280.3">FINISH:</text>
<text x="325.2" y="280.2">SCALE</text>
<text x="336.2" y="280.2">SIZE</text>
<text x="344.6" y="280.2">DWG. NO.</text>
<text x="391.6" y="280.2">SHEET 1 OF 1</text>
<text x="229.7" y="282.9">INTERPRET DIMENSIONS PER</text>
<text x="229.7" y="285.8">ISO 2768</text>
<text x="327.8" y="284.2">1:1</text>
<text x="337.5" y="284.2">A3</text>
<text x="391.6" y="284.9">REV.6 VER.0</text>
</g>
<g font-size="2.5">
<text x="229.6" y="245.9">FOLLOW ISO STANDARDS.ALL</text>
<text x="229.6" y="248.3">DIMENSIONS ARE IN MILLIMETERS.</text>
<text x="229.6" y="250.8">DIMENSIONAL LIMITS APPLY</text>
<text x="229.6" y="256.8">.13 MAX BREAK OR RADIUS</text>
<text x="229.6" y="253.3">BEFORE PLATING</text>
<text x="229.6" y="259.3">ON ALL CORNERS PERMISSIBLE</text>
<text x="237.7" y="261.4">TOLERANCES</text>
<text x="256.9" y="261.4">X</text>
<text x="256.9" y="263.9">X.X</text>
<text x="263.5" y="263.9">+/-0.1</text>
<text x="263.6" y="261.4">+/-0.25</text>
<text x="256.9" y="266.4">X.XX +/-0.05</text>
<text x="328" y="274.7">1SMP-538-9</text>
<text x="275.7" y="285">BLACK RAL 9005, 80 MICRON THICKNESS</text>
<text x="279.1" y="282.6">POWDER COATING, FINE MATE JET</text>
</g>
<g font-size="2.1">
<text x="331.4" y="263.5">AND/OR TRADE SECRET INFORMATION AND SHALL NOT BE REPRODUCED,</text>
<text x="331.4" y="261.4">BROADBAND, INC., AND MAY CONTAIN PPC CONFIDENTIAL PROPRIETARY</text>
<text x="334.3" y="259.3">THESE DRAWINGS AND SPECIFICATIONS ARE THE PROPERTY OF PPC</text>
<text x="332.3" y="265.6">COPIED OR USED WITHOUT THE EXPRESS WRITTEN PERMISSION ON PPC.</text>
</g>
</svg>
